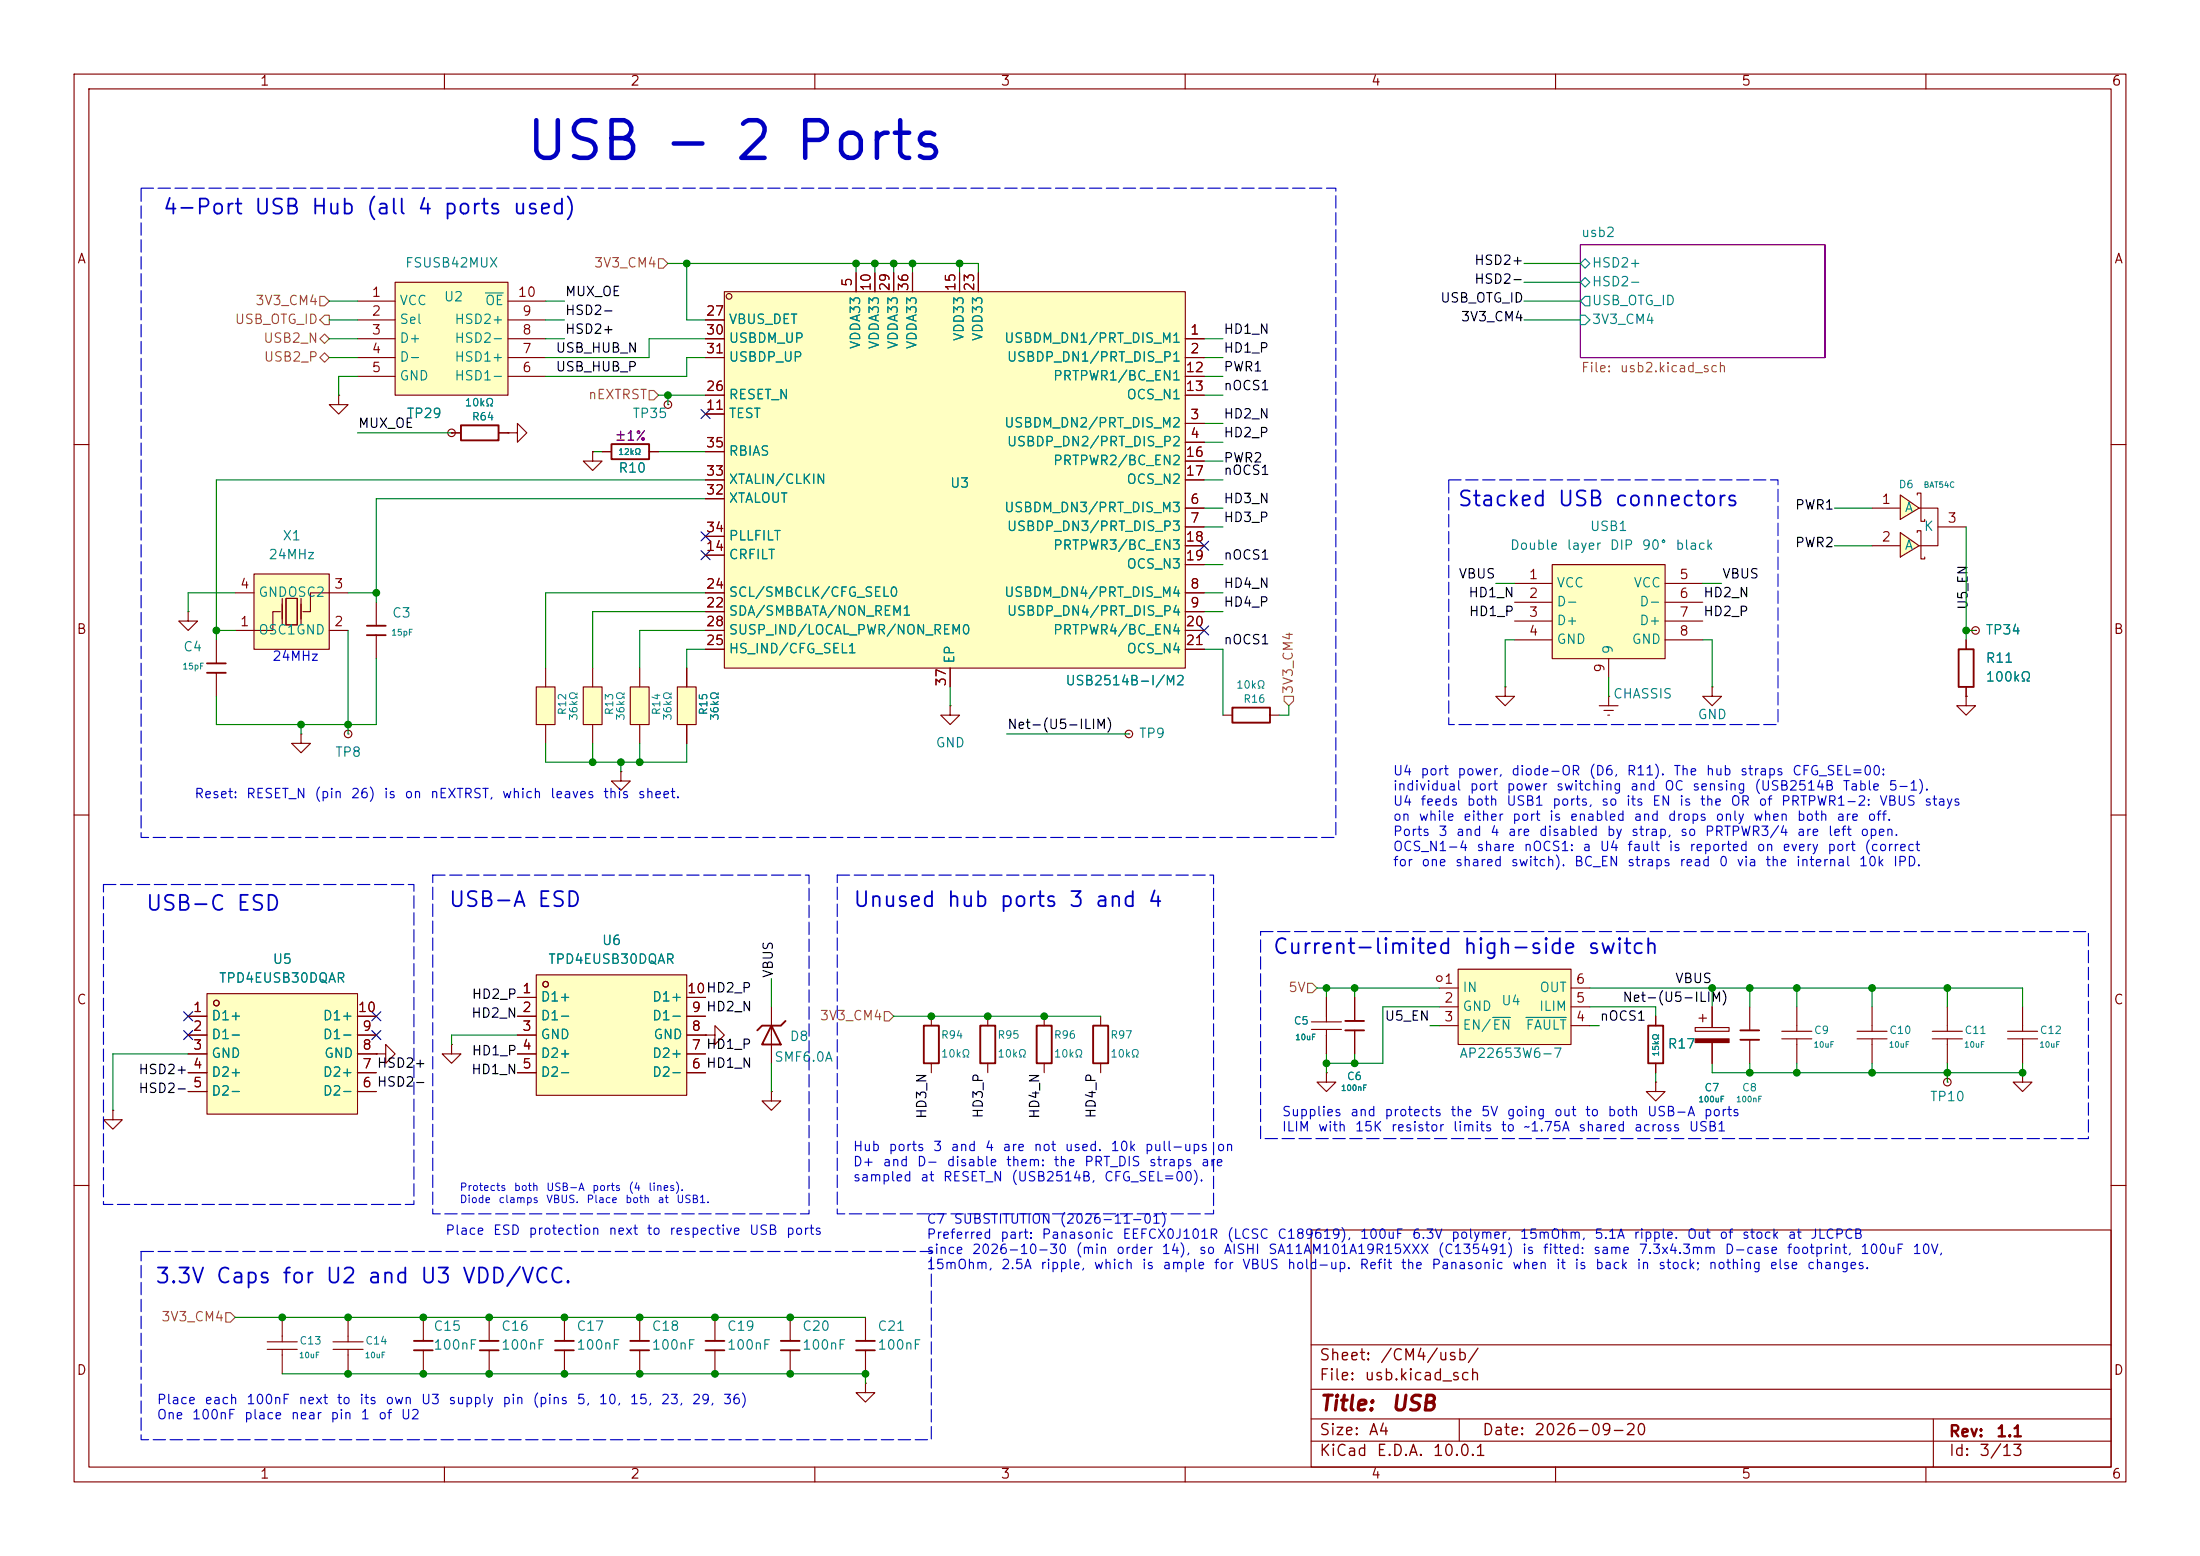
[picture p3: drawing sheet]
<svg xmlns="http://www.w3.org/2000/svg" width="297mm" height="210mm" viewBox="0 0 297 210" stroke-linecap="round" stroke-linejoin="round" font-family="sans-serif">
<g fill="none" stroke="#840000" stroke-width=".15">
<path d="M10 10h277v190h-277zM12 12h273v186h-273zM60 10v2M110 10v2M160 10v2M210 10v2M260 10v2M90.2 54.6h.1M10 60h2M285 60h2M265.4 86.4v1.2M265.4 92.7v1.3"/>
<path d="M10 110h2M285 110h2M10 160h2M177 166h108v32h-108zM285 160h2M60 198v2M110 198v2M160 198v2M177 194.5h108M177 191.5h108M177 187.5h108M177 181.5h108"/>
<path d="M197 191.5v3M210 198v2M260 198v2M261 191.5v6.5"/>
<circle cx="90.2" cy="54.6" r=".51"/>
</g>
<path d="M213.4 33h33v15.3h-33z" fill="none" stroke="#840084" stroke-width=".15"/>
<path d="M213.4 35.6l.6-.7 .6 .7-.6 .6zM213.4 38.1l.6-.6 .6 .6-.6 .6zM213.4 42.5h.6l.6 .7-.6 .6h-.6zM214 40h.6v1.3h-.6l-.6-.7z" fill="none" stroke="#008484" stroke-width=".15"/>
<path d="M264.4 87.6h2v5.1h-2z" fill="none" stroke="#840000" stroke-width=".25"/>
<path d="M97.8 39.4h62.2v50.8h-62.2z" fill="#ffffc2"/>
<g fill="none" stroke="#840000" stroke-width=".15">
<path d="M97.8 39.4h62.2v50.8h-62.2zM115.6 36.8v2.6M118.1 36.8v2.6M120.6 36.8v2.6M123.2 36.8v2.6M129.5 36.8v2.6M132.1 36.8v2.6M95.2 45.7h2.6M95.2 48.3h2.6M95.2 55.9h2.6M95.2 53.3h2.6M95.2 43.2h2.6"/>
<path d="M160 45.7h2.6M160 48.3h2.6M160 57.2h2.6M160 59.7h2.6M160 50.8h2.6M160 53.3h2.6M95.2 74.9h2.6M95.2 64.8h2.6M95.2 67.3h2.6M95.2 72.4h2.6M95.2 61h2.6M160 68.6h2.6"/>
<path d="M160 71.1h2.6M160 62.2h2.6M160 64.8h2.6M160 73.7h2.6M160 76.2h2.6M25.4 82.6v1.2h1.3l-1.3 1.3-1.3-1.3h1.3M25.4 82.6h.1M29.2 86.4v3.1M29.2 90.8v3.2M95.2 80h2.6M95.2 82.6h2.6M95.2 85.1h2.6"/>
<path d="M95.2 87.6h2.6M128.3 90.2v2.5M152.4 99.1h.1M160 80h2.6M160 82.6h2.6M160 85.1h2.6M160 87.6h2.6M133.3 137.2v1.2M141 137.2v1.2M148.6 137.2v1.2M133.3 143.5v1.3M141 143.5v1.3"/>
<path d="M148.6 143.5v1.3"/>
<circle cx="98.4" cy="40" r=".38"/>
<circle cx="152.4" cy="99.1" r=".51"/>
</g>
<path d="M27.9 89.5h2.6M27.9 90.8h2.6M132.3 138.4h2.1v5.1h-2.1zM140 138.4h2v5.1h-2zM147.6 138.4h2v5.1h-2z" fill="none" stroke="#840000" stroke-width=".25"/>
<path d="M91.4 92.7h2.6v5.1h-2.6z" fill="#ffffc2"/>
<g fill="none" stroke="#840000" stroke-width=".15">
<path d="M91.4 92.7h2.6v5.1h-2.6zM92.7 90.2v2.5M92.7 97.8v2.5M128.3 95.3v1.2h1.2l-1.2 1.3-1.3-1.3h1.3M128.3 95.3h.1M165.1 96.5h1.3M171.4 96.5h1.3M223.5 137.2v1.2M223.5 143.5v1.3M38.1 177.8v3.3M47 177.8v3.3M57.1 177.8v3.2"/>
<path d="M66 177.8v3.2M76.2 177.8v3.2M86.4 177.8v3.2M96.5 177.8v3.2M106.7 177.8v3.2M116.8 177.8v3.2M36.1 182.1h4M36.1 181.1h4M38.1 182.1v3.3M45 182.1h4M45 181.1h4M47 182.1v3.3"/>
<path d="M57.1 182.2v3.2M66 182.2v3.2M76.2 182.2v3.2M86.4 182.2v3.2M96.5 182.2v3.2M106.7 182.2v3.2M116.8 186.7v1.3h1.3l-1.3 1.2-1.2-1.2h1.2M116.8 186.7h.1M116.8 182.2v3.2"/>
</g>
<g fill="none" stroke="#840000" stroke-width=".25">
<path d="M166.4 95.5h5v2h-5zM222.5 138.4h2v5.1h-2zM55.9 181h2.5M55.9 182.2h2.5M64.8 181h2.5M64.8 182.2h2.5M74.9 181h2.6M74.9 182.2h2.6M85.1 181h2.5M85.1 182.2h2.5M95.2 181h2.6M95.2 182.2h2.6"/>
<path d="M105.4 181h2.5M105.4 182.2h2.5M115.6 181h2.5M115.6 182.2h2.5"/>
</g>
<path d="M196.8 130.8h15.3v10.2h-15.3z" fill="#ffffc2"/>
<g fill="none" stroke="#840000" stroke-width=".15">
<path d="M194.3 133.4h2.5M194.3 135.9h2.5M194.3 138.4h2.5M196.8 130.8h15.3v10.2h-15.3zM212.1 133.4h2.5M212.1 135.9h2.5M212.1 138.4h2.5M179.1 144.8v1.3h1.2l-1.2 1.2-1.3-1.2h1.3M179.1 144.8h.1M223.5 146.1v1.2h1.3l-1.3 1.3-1.3-1.3h1.3M223.5 146.1h.1"/>
<circle cx="194.3" cy="132.1" r=".38"/>
</g>
<path d="M201.5 137.3h2.4M206 137.3h5.5" fill="none" stroke="#008484" stroke-width=".15"/>
<path d="M209.5 76.2h15.3v12.7h-15.3z" fill="#ffffc2"/>
<g fill="none" stroke="#840000" stroke-width=".15">
<path d="M204.5 78.7h5M209.5 76.2h15.3v12.7h-15.3zM224.8 78.7h5.1M204.5 81.3h5M204.5 83.8h5M204.5 86.4h5M217.2 88.9v2.5M224.8 81.3h5.1M224.8 83.8h5.1M224.8 86.4h5.1M177 138.9h4.1M177 137.9h4.1"/>
<path d="M179.1 134.6v3.3M179.1 138.9v3.3M182.9 134.6v3.2M182.9 139.1v3.1M228.9 138.7h4.5v.5h-4.5zM229.4 137.4h1M229.9 136.9v1M231.1 135.9v2.8M236.2 135.9v3.2M240.5 139.2h4.1M242.6 135.9v3.3M250.7 139.2h4.1"/>
<path d="M252.7 135.9v3.3M260.9 139.2h4M262.9 135.9v3.3M271 139.2h4.1M273 135.9v3.3M15.2 149.9v1.2h1.3l-1.3 1.3-1.2-1.3h1.2M15.2 149.9h.1M231.1 140.7v2.8M236.2 140.3v3.2M240.5 140.2h4.1M242.6 140.2v3.3M250.7 140.2h4.1"/>
<path d="M252.7 140.2v3.3M260.9 140.2h4M262.9 146.1h.1M262.9 140.2v3.3M271 140.2h4.1M273 144.8v1.3h1.3l-1.3 1.2-1.2-1.2h1.2M273 144.8h.1M273 140.2v3.3"/>
<circle cx="262.9" cy="146.1" r=".51"/>
</g>
<path d="M228.9 140.2h4.5v.5h-4.5z" fill="#840000" stroke="#840000" stroke-width=".15"/>
<path d="M181.6 139.1h2.5M181.6 137.8h2.5M234.9 139.1h2.6M234.9 140.3h2.6" fill="none" stroke="#840000" stroke-width=".25"/>
<path d="M85.1 92.7h2.5v5.1h-2.5z" fill="#ffffc2"/>
<path d="M85.1 92.7h2.5v5.1h-2.5zM86.4 90.2v2.5M86.4 97.8v2.5" fill="none" stroke="#840000" stroke-width=".15"/>
<path d="M27.9 134.1h20.4v16.3h-20.4z" fill="#ffffc2"/>
<g fill="none" stroke="#840000" stroke-width=".15">
<path d="M25.4 137.2h2.5M25.4 139.7h2.5M27.9 134.1h20.4v16.3h-20.4zM48.3 137.2h2.5M48.3 139.7h2.5M25.4 142.2h2.5M25.4 144.8h2.5M25.4 147.3h2.5M48.3 142.2h2.5M48.3 144.8h2.5M48.3 147.3h2.5M50.8 142.2h1.3v-1.2l1.2 1.2-1.2 1.3v-1.3"/>
<path d="M50.8 142.2h.1"/>
<circle cx="29.2" cy="135.4" r=".38"/>
</g>
<path d="M53.3 38.1h15.3v15.2h-15.3z" fill="#ffffc2"/>
<g fill="none" stroke="#840000" stroke-width=".15">
<path d="M53.3 38.1h15.3v15.2h-15.3zM48.3 40.6h5M48.3 43.2h5M48.3 45.7h5M48.3 48.3h5M48.3 50.8h5M68.6 40.6h5.1M68.6 43.2h5.1M68.6 45.7h5.1M68.6 48.3h5.1M68.6 50.8h5.1M50.8 81.3v3.2"/>
<path d="M50.8 85.7v3.2"/>
</g>
<path d="M65.5 39.5h2.4" fill="none" stroke="#008484" stroke-width=".15"/>
<path d="M49.5 84.5h2.6M49.5 85.7h2.6" fill="none" stroke="#840000" stroke-width=".25"/>
<path d="M72.4 131.6h20.3v16.2h-20.3z" fill="#ffffc2"/>
<g fill="none" stroke="#840000" stroke-width=".15">
<path d="M61 58.4h.1M61 58.4h1.2M67.3 58.4h1.3M68.6 58.4h1.2v-1.2l1.3 1.2-1.3 1.3v-1.3M68.6 58.4h.1M80 61v1.2h1.3l-1.3 1.3-1.3-1.3h1.3M80 61h.1M69.8 134.6h2.6M69.8 137.2h2.6M69.8 139.7h2.6M72.4 131.6h20.3v16.2h-20.3zM92.7 134.6h2.5"/>
<path d="M92.7 137.2h2.5M92.7 139.7h2.5M95.2 139.7h1.3v-1.3l1.3 1.3-1.3 1.3v-1.3M95.2 139.7h.1M69.8 142.2h2.6M69.8 144.8h2.6M92.7 142.2h2.5M92.7 144.8h2.5M104.1 147.3v1.3h1.3l-1.3 1.3-1.2-1.3h1.2M104.1 147.3h.1"/>
<circle cx="61" cy="58.4" r=".51"/>
<circle cx="73.7" cy="132.8" r=".38"/>
</g>
<path d="M62.2 57.4h5.1v2h-5.1z" fill="none" stroke="#840000" stroke-width=".25"/>
<g fill="#ffffc2">
<path d="M256.5 66.8l2.6 1.8-2.6 1.5z"/>
<path d="M256.5 71.9l2.6 1.8-2.6 1.5z"/>
</g>
<path d="M81.3 61h1.2M87.6 61h1.3M252.7 68.6h3.8M252.7 73.7h3.8M256.5 66.8l2.6 1.8-2.6 1.5zM256.5 71.9l2.6 1.8-2.6 1.5zM258.8 66.8v-.2h.5v3.8h.5v-.3M258.8 71.9v-.3h.5v3.8h.5v-.2M259.1 68.6h2.5v5.1h-2.5M261.6 71.1h3.8" fill="none" stroke="#840000" stroke-width=".15"/>
<path d="M82.5 59.9h5.1v2.1h-5.1z" fill="none" stroke="#840000" stroke-width=".25"/>
<path d="M78.7 92.7h2.6v5.1h-2.6z" fill="#ffffc2"/>
<path d="M78.7 92.7h2.6v5.1h-2.6zM80 90.2v2.5M80 97.8v2.5" fill="none" stroke="#840000" stroke-width=".15"/>
<path d="M72.4 92.7h2.5v5.1h-2.5z" fill="#ffffc2"/>
<path d="M72.4 92.7h2.5v5.1h-2.5zM73.7 90.2v2.5M73.7 97.8v2.5M203.2 92.7v1.3h1.3l-1.3 1.3-1.3-1.3h1.3M203.2 92.7h.1M215.9 95.3h2.5M216.5 95.9h1.3M217 96.5h.3M217.2 94h.1M217.2 94v1.3M61 141v1.2h1.2l-1.2 1.3-1.3-1.3h1.3M61 141h.1" fill="none" stroke="#840000" stroke-width=".15"/>
<g fill="#ffffc2">
<path d="M34.3 77.5h10.1v10.1h-10.1z"/>
<path d="M38.6 80.8h1.5v3.5h-1.5z"/>
</g>
<g fill="none" stroke="#840000" stroke-width=".15">
<path d="M115.6 36.8v2.6M118.1 36.8v2.6M120.6 36.8v2.6M123.2 36.8v2.6M129.5 36.8v2.6M132.1 36.8v2.6M45.7 53.3v1.3h1.3l-1.3 1.3-1.3-1.3h1.3M45.7 53.3h.1M61 58.4h.1M61 58.4h1.2M67.3 58.4h1.3M68.6 58.4h.1"/>
<path d="M95.2 45.7h2.6M95.2 48.3h2.6M95.2 55.9h2.6M95.2 53.3h2.6M95.2 43.2h2.6M160 45.7h2.6M160 48.3h2.6M160 57.2h2.6M160 59.7h2.6M160 50.8h2.6M160 53.3h2.6M34.3 77.5h10.1v10.1h-10.1z"/>
<path d="M80 61h.1M81.3 61h1.2M87.6 61h1.3M95.2 61h2.6M95.2 74.9h2.6M95.2 64.8h2.6M95.2 67.3h2.6M95.2 72.4h2.6M160 68.6h2.6M160 71.1h2.6M160 62.2h2.6M160 64.8h2.6"/>
<path d="M160 73.7h2.6M160 76.2h2.6M31.7 80h2.6M37.9 82.6h-1.1v2.5h-5.1M38.1 80.8v3.5M38.6 80.8h1.5v3.5h-1.5zM40.6 99.1v1.2h1.3l-1.3 1.3-1.2-1.3h1.2M40.6 99.1h.1M40.6 80.8v3.5M44.4 85.1h2.6M47 80h-5.1v2.6h-1M47 99.1h.1"/>
<path d="M92.7 90.2v2.5M92.7 97.8v2.5M95.2 85.1h2.6M95.2 80h2.6M95.2 82.6h2.6M95.2 87.6h2.6M128.3 90.2v2.5M160 85.1h2.6M160 80h2.6M160 82.6h2.6M160 87.6h2.6M231.1 92.7v1.3h1.3l-1.3 1.3-1.2-1.3h1.2"/>
<path d="M231.1 92.7h.1M265.4 94v1.3h1.3l-1.3 1.2-1.2-1.2h1.2M265.4 94h.1M265.4 86.4v1.2M265.4 92.7v1.3M266.7 85.1h.1M83.8 104.1v1.3h1.3l-1.3 1.3-1.3-1.3h1.3M83.8 104.1h.1M25.4 137.2h2.5M25.4 139.7h2.5M48.3 137.2h2.5M48.3 139.7h2.5"/>
<path d="M69.8 137.2h2.6M69.8 139.7h2.6M69.8 134.6h2.6M92.7 137.2h2.5M92.7 139.7h2.5M92.7 134.6h2.5M95.2 139.7h.1M104.1 135.9v7.6M125.7 137.2v1.2M179.1 134.6v2.6M179.1 139.7v2.5M182.9 134.6v3.2"/>
<path d="M182.9 139.1v3.1M223.5 137.2v1.2M231.1 135.9v2.8M25.4 142.2h2.5M25.4 144.8h2.5M25.4 147.3h2.5M48.3 142.2h2.5M48.3 144.8h2.5M48.3 147.3h2.5M50.8 142.2h.1M69.8 142.2h2.6M69.8 144.8h2.6"/>
<path d="M92.7 142.2h2.5M92.7 144.8h2.5M125.7 143.5v1.3M223.5 143.5v1.3M231.1 140.7v2.8"/>
<circle cx="47" cy="99.1" r=".51"/>
<circle cx="266.7" cy="85.1" r=".51"/>
</g>
<path d="M104.1 138.4l1.3 2.6h-2.5zM106 137.8l-.6 .6h-2.5l-.7 .7M124.7 138.4h2v5.1h-2z" fill="none" stroke="#840000" stroke-width=".25"/>
<path d="M88.9 34.9h.6l.7 .7-.7 .6h-.6zM43.2 40h.6l.6 .6-.6 .7h-.6zM43.2 45.7l.6-.6 .6 .6-.6 .7zM43.2 48.3l.6-.7 .6 .7-.6 .6zM43.8 42.5h.6v1.3h-.6l-.6-.6zM87.6 52.7h.7l.6 .6-.6 .7h-.7zM173.4 94h1.2v.6l-.6 .7-.6-.7zM119.4 136.5h.6l.6 .7-.6 .6h-.6zM176.5 132.7h.7l.6 .7-.6 .6h-.7zM30.5 177.2h.6l.6 .6-.6 .6h-.6z" fill="none" stroke="#848400" stroke-width=".15"/>
<g fill="none" stroke="#008400" stroke-width=".15">
<path d="M90.2 35.6h41.9v1.2M92.7 35.6v7.6h2.5M115.6 35.6v1.2M118.1 35.6v1.2M120.6 35.6v1.2M123.2 35.6v1.2M129.5 35.6v1.2M205.7 35.6h7.7M205.7 38.1h7.7M44.4 40.6h3.9M44.4 43.2h3.9M44.4 45.7h3.9"/>
<path d="M44.4 48.3h3.9M48.3 50.8h-2.6v2.5M48.3 58.4h12.7M73.7 40.6h2.5M73.7 43.2h2.5M73.7 45.7h2.5M88.9 53.3h6.3M90.2 53.3v1.3M95.2 48.3h-2.5v2.5h-19M95.2 45.7h-7.6v2.6h-13.9M162.6 57.2h2.5M162.6 50.8h2.5"/>
<path d="M162.6 45.7h2.5M162.6 48.3h2.5M162.6 53.3h2.5M162.6 59.7h2.5M205.7 40.6h7.7M205.7 43.2h7.7M80 61h1.3M88.9 61h6.3M95.2 64.8h-66v21.6M95.2 67.3h-44.4v14M162.6 64.8h2.5M162.6 71.1h2.5"/>
<path d="M162.6 68.6h2.5M162.6 76.2h2.5M162.6 62.2h2.5M201.9 78.7h2.6M229.9 78.7h2.5M247.6 68.6h5.1M247.6 73.7h5.1M265.4 71.1v15.3M29.2 85.1h2.5M31.7 80h-6.3v2.6M40.6 97.8v1.3M47 80h3.8"/>
<path d="M47 85.1v14M50.8 88.9v8.9h-21.6v-3.8M95.2 80h-21.5v10.2M95.2 87.6h-2.5v2.6M95.2 85.1h-8.8v5.1M95.2 82.6h-15.2v7.6M128.3 92.7v2.6M135.9 99.1h16.5M162.6 87.6h2.5v8.9M162.6 80h2.5M162.6 82.6h2.5M174 95.3v1.2h-1.3"/>
<path d="M204.5 86.4h-1.3v6.3M217.2 91.4v2.6M229.9 86.4h1.2v6.3M265.4 85.1h1.3M73.7 100.3v2.6h19v-2.6M80 100.3v2.6M83.8 102.9v1.2M86.4 100.3v2.6M69.8 139.7h-8.8v1.3M104.1 132.1v3.8M120.6 137.2h28M177.8 133.4h16.5"/>
<path d="M179.1 133.4v1.2M182.9 133.4v1.2M193 138.4h1.3M194.3 135.9h-7.6v7.6h-7.6M214.6 133.4h58.4v2.5M214.6 138.4h1.3M214.6 135.9h8.9v1.3M231.1 133.4v2.5M236.2 133.4v2.5M242.6 133.4v2.5M252.7 133.4v2.5M262.9 133.4v2.5"/>
<path d="M25.4 142.2h-10.2v7.7M104.1 143.5v3.8M179.1 142.2v2.6M182.9 142.2v1.3M223.5 144.8v1.3M231.1 143.5v1.3h41.9v-1.3M236.2 143.5v1.3M242.6 143.5v1.3M252.7 143.5v1.3M262.9 143.5v2.6M31.7 177.8h85.1M38.1 185.4h78.7v1.3"/>
</g>
<g fill="none" stroke="#000084" stroke-width=".15">
<path d="M94.6 55.3l1.3 1.2M95.9 55.3l-1.3 1.2M94.6 74.3l1.3 1.2M94.6 71.8l1.3 1.2M95.9 74.3l-1.3 1.2M95.9 71.8l-1.3 1.2M162 73.1l1.2 1.2M163.2 73.1l-1.2 1.2M162 84.5l1.2 1.2M163.2 84.5l-1.2 1.2M24.8 136.6l1.2 1.2M24.8 139.1l1.2 1.2"/>
<path d="M26 136.6l-1.2 1.2M26 139.1l-1.2 1.2M50.2 136.6l1.2 1.2M50.2 139.1l1.2 1.2M51.4 136.6l-1.2 1.2M51.4 139.1l-1.2 1.2"/>
</g>
<path d="M19 25.4h161.3v87.6h-161.3zM195.6 64.8h44.4v33h-44.4zM14 119.4h41.9v43.2h-41.9zM58.4 118.1h50.8v45.7h-50.8zM113 118.1h50.8v45.7h-50.8zM170.2 125.7h111.7v28h-111.7zM19 168.9h106.7v25.4h-106.7z" fill="none" stroke="#0000c2" stroke-width=".15" stroke-dasharray="1.7 .6"/>
<g fill="#008400" stroke="#008400" stroke-width=".14">
<circle cx="57.1" cy="177.8" r=".46"/>
<circle cx="66" cy="185.4" r=".46"/>
<circle cx="66" cy="177.8" r=".46"/>
<circle cx="76.2" cy="177.8" r=".46"/>
<circle cx="57.1" cy="185.4" r=".46"/>
<circle cx="47" cy="177.8" r=".46"/>
<circle cx="38.1" cy="177.8" r=".46"/>
<circle cx="47" cy="185.4" r=".46"/>
<circle cx="76.2" cy="185.4" r=".46"/>
<circle cx="106.7" cy="177.8" r=".46"/>
<circle cx="40.6" cy="97.8" r=".46"/>
<circle cx="50.8" cy="80" r=".46"/>
<circle cx="29.2" cy="85.1" r=".46"/>
<circle cx="47" cy="97.8" r=".46"/>
<circle cx="86.4" cy="185.4" r=".46"/>
<circle cx="96.5" cy="185.4" r=".46"/>
<circle cx="86.4" cy="177.8" r=".46"/>
<circle cx="96.5" cy="177.8" r=".46"/>
<circle cx="179.1" cy="143.5" r=".46"/>
<circle cx="179.1" cy="133.4" r=".46"/>
<circle cx="116.8" cy="185.4" r=".46"/>
<circle cx="106.7" cy="185.4" r=".46"/>
<circle cx="141" cy="137.2" r=".46"/>
<circle cx="129.5" cy="35.6" r=".46"/>
<circle cx="86.4" cy="102.9" r=".46"/>
<circle cx="80" cy="102.9" r=".46"/>
<circle cx="125.7" cy="137.2" r=".46"/>
<circle cx="83.8" cy="102.9" r=".46"/>
<circle cx="133.3" cy="137.2" r=".46"/>
<circle cx="231.1" cy="133.4" r=".46"/>
<circle cx="236.2" cy="144.8" r=".46"/>
<circle cx="252.7" cy="133.4" r=".46"/>
<circle cx="182.9" cy="133.4" r=".46"/>
<circle cx="182.9" cy="143.5" r=".46"/>
<circle cx="265.4" cy="85.1" r=".46"/>
<circle cx="262.9" cy="133.4" r=".46"/>
<circle cx="236.2" cy="133.4" r=".46"/>
<circle cx="242.6" cy="133.4" r=".46"/>
<circle cx="118.1" cy="35.6" r=".46"/>
<circle cx="123.2" cy="35.6" r=".46"/>
<circle cx="115.6" cy="35.6" r=".46"/>
<circle cx="120.6" cy="35.6" r=".46"/>
<circle cx="90.2" cy="53.3" r=".46"/>
<circle cx="92.7" cy="35.6" r=".46"/>
<circle cx="273" cy="144.8" r=".46"/>
<circle cx="242.6" cy="144.8" r=".46"/>
<circle cx="252.7" cy="144.8" r=".46"/>
<circle cx="262.9" cy="144.8" r=".46"/>
</g>
<text font-size="5.1" fill="#0000c2" x="70.7" y="22.8">USB - 2 Ports</text>
<g font-size="2" fill="#0000c2">
<text x="21.8" y="29.4">4-Port USB Hub (all 4 ports used)</text>
<text x="196.7" y="68.8">Stacked USB connectors</text>
<text x="19.6" y="123.4">USB-C ESD</text>
<text x="60.5" y="122.9">USB-A ESD</text>
<text x="115.1" y="122.9">Unused hub ports 3 and 4</text>
<text x="171.7" y="129.3">Current-limited high-side switch</text>
<text x="20.8" y="173.7">3.3V Caps for U2 and U3 VDD/VCC.</text>
</g>
<g font-size="2" fill="#840000">
<text x="178" y="190.9">Title:</text>
<text x="187.7" y="190.9">USB</text>
</g>
<g font-size="1.5" fill="#840000">
<text x="178" y="184">Sheet:</text>
<text x="186.2" y="184">/CM4/usb/</text>
<text x="178" y="186.7">File:</text>
<text x="184.1" y="186.7">usb.kicad_sch</text>
<text x="178" y="196.9">KiCad</text>
<text x="178" y="194.1">Size:</text>
<text x="184.7" y="194.1">A4</text>
<text x="185.7" y="196.9">E.D.A.</text>
<text x="193.3" y="196.9">10.0.1</text>
<text x="200" y="194.1">Date:</text>
<text x="207" y="194.1">2026-09-20</text>
<text x="263" y="194.3">Rev:</text>
<text x="263" y="196.9">Id:</text>
<text x="267.1" y="196.9">3/13</text>
<text x="269.4" y="194.3">1.1</text>
</g>
<g font-size="1.3" fill="#840000">
<text x="35" y="11.9">1</text>
<text x="85" y="11.9">2</text>
<text x="135" y="11.9">3</text>
<text x="185" y="11.9">4</text>
<text x="235" y="11.9">5</text>
<text x="285" y="11.9">6</text>
<text x="10.3" y="35.9">A</text>
<text x="285.3" y="35.9">A</text>
<text x="50.1" y="40.4">1</text>
<text x="69.8" y="40.4">10</text>
<text x="115.3" y="38.8" transform="rotate(-90 115.3 38.8)">5</text>
<text x="117.9" y="39.4" transform="rotate(-90 117.9 39.4)">10</text>
<text x="120.4" y="39.4" transform="rotate(-90 120.4 39.4)">29</text>
<text x="122.9" y="39.4" transform="rotate(-90 122.9 39.4)">36</text>
<text x="129.3" y="39.4" transform="rotate(-90 129.3 39.4)">15</text>
<text x="131.8" y="39.4" transform="rotate(-90 131.8 39.4)">23</text>
<text x="50.1" y="42.9">2</text>
<text x="50.1" y="45.5">3</text>
<text x="70.4" y="45.5">8</text>
<text x="70.4" y="42.9">9</text>
<text x="95.2" y="42.9">27</text>
<text x="95.2" y="45.5">30</text>
<text x="160.6" y="45.5">1</text>
<text x="50.1" y="48">4</text>
<text x="50.1" y="50.5">5</text>
<text x="70.4" y="50.5">6</text>
<text x="70.4" y="48">7</text>
<text x="95.2" y="53.1">26</text>
<text x="95.2" y="48">31</text>
<text x="160" y="50.5">12</text>
<text x="160" y="53.1">13</text>
<text x="160.6" y="48">2</text>
<text x="95.2" y="55.6">11</text>
<text x="160.6" y="56.9">3</text>
<text x="160.6" y="59.4">4</text>
<text x="95.2" y="64.5">33</text>
<text x="95.2" y="60.7">35</text>
<text x="160" y="62">16</text>
<text x="160" y="64.5">17</text>
<text x="95.2" y="67.1">32</text>
<text x="160.6" y="68.3">6</text>
<text x="160.6" y="70.9">7</text>
<text x="253.9" y="68.3">1</text>
<text x="262.8" y="70.9">3</text>
<text x="95.2" y="74.7">14</text>
<text x="95.2" y="72.1">34</text>
<text x="160" y="73.4">18</text>
<text x="160" y="75.9">19</text>
<text x="253.9" y="73.4">2</text>
<text x="32.3" y="79.8">4</text>
<text x="45" y="79.8">3</text>
<text x="95.2" y="82.3">22</text>
<text x="95.2" y="79.8">24</text>
<text x="160.6" y="79.8">8</text>
<text x="160.6" y="82.3">9</text>
<text x="206.3" y="78.5">1</text>
<text x="206.3" y="81">2</text>
<text x="206.3" y="83.6">3</text>
<text x="226.6" y="78.5">5</text>
<text x="226.6" y="81">6</text>
<text x="226.6" y="83.6">7</text>
<text x="10.3" y="85.9">B</text>
<text x="32.3" y="84.8">1</text>
<text x="45" y="84.8">2</text>
<text x="95.2" y="87.4">25</text>
<text x="95.2" y="84.8">28</text>
<text x="160" y="84.8">20</text>
<text x="160" y="87.4">21</text>
<text x="206.3" y="86.1">4</text>
<text x="226.6" y="86.1">8</text>
<text x="285.3" y="85.9">B</text>
<text x="128" y="92.8" transform="rotate(-90 128 92.8)">37</text>
<text x="216.9" y="90.9" transform="rotate(-90 216.9 90.9)">9</text>
<text x="10.3" y="135.9">C</text>
<text x="26" y="136.9">1</text>
<text x="48.2" y="136.9">10</text>
<text x="70.4" y="134.4">1</text>
<text x="70.4" y="136.9">2</text>
<text x="92.7" y="134.4">10HD2_P</text>
<text x="92.7" y="134.4">10</text>
<text x="93.3" y="136.9">9 HD2_N</text>
<text x="93.3" y="136.9">9</text>
<text x="194.9" y="133.1">1</text>
<text x="194.9" y="135.6">2</text>
<text x="212.7" y="135.6">5</text>
<text x="212.7" y="133.1">6</text>
<text x="285.3" y="135.9">C</text>
<text x="26" y="139.4">2</text>
<text x="26" y="142">3</text>
<text x="48.8" y="142">8</text>
<text x="48.8" y="139.4">9</text>
<text x="70.4" y="139.4">3</text>
<text x="70.4" y="142">4</text>
<text x="93.3" y="142">7 HD1_P</text>
<text x="93.3" y="139.4">8</text>
<text x="93.3" y="142">7</text>
<text x="194.9" y="138.2">3</text>
<text x="212.7" y="138.2">4</text>
<text x="26" y="144.5">4</text>
<text x="26" y="147.1">5</text>
<text x="48.8" y="147.1">6 HSD2-</text>
<text x="48.8" y="144.5">7 HSD2+</text>
<text x="48.8" y="147.1">6</text>
<text x="48.8" y="144.5">7</text>
<text x="70.4" y="144.5">5</text>
<text x="93.3" y="144.5">6 HD1_N</text>
<text x="93.3" y="144.5">6</text>
<text x="10.3" y="185.9">D</text>
<text x="285.3" y="185.9">D</text>
<text x="35" y="199.9">1</text>
<text x="85" y="199.9">2</text>
<text x="135" y="199.9">3</text>
<text x="185" y="199.9">4</text>
<text x="235" y="199.9">5</text>
<text x="285" y="199.9">6</text>
</g>
<g font-size="1.3" fill="#008484">
<text x="213.4" y="32.3">usb2</text>
<text x="53.8" y="41.5">VCC</text>
<text x="54.6" y="36.4">FSUSB42MUX</text>
<text x="59.8" y="41">U2</text>
<text x="65.4" y="41.5">OE</text>
<text x="214.8" y="36.4">HSD2+</text>
<text x="214.8" y="39">HSD2-</text>
<text x="214.8" y="41.5">USB_OTG_ID</text>
<text x="53.8" y="44">Sel</text>
<text x="53.8" y="46.6">D+</text>
<text x="61.3" y="46.6">HSD2-</text>
<text x="61.3" y="44">HSD2+</text>
<text x="98.3" y="44">VBUS_DET</text>
<text x="98.3" y="46.6">USBDM_UP</text>
<text x="116.4" y="47.2" transform="rotate(-90 116.4 47.2)">VDDA33</text>
<text x="119" y="47.2" transform="rotate(-90 119 47.2)">VDDA33</text>
<text x="121.5" y="47.2" transform="rotate(-90 121.5 47.2)">VDDA33</text>
<text x="124.1" y="47.2" transform="rotate(-90 124.1 47.2)">VDDA33</text>
<text x="130.4" y="46.1" transform="rotate(-90 130.4 46.1)">VDD33</text>
<text x="132.9" y="46.1" transform="rotate(-90 132.9 46.1)">VDD33</text>
<text x="135.5" y="46.6">USBDM_DN1/PRT_DIS_M1</text>
<text x="214.8" y="44">3V3_CM4</text>
<text x="53.8" y="49.1">D-</text>
<text x="53.8" y="51.7">GND</text>
<text x="61.3" y="51.7">HSD1-</text>
<text x="61.3" y="49.1">HSD1+</text>
<text x="98.3" y="49.1">USBDP_UP</text>
<text x="135.8" y="49.1">USBDP_DN1/PRT_DIS_P1</text>
<text x="142.1" y="51.7">PRTPWR1/BC_EN1</text>
<text x="54.8" y="56.7">TP29</text>
<text x="85.3" y="56.7">TP35</text>
<text x="98.3" y="56.7">TEST</text>
<text x="98.3" y="54.2">RESET_N</text>
<text x="135.5" y="58">USBDM_DN2/PRT_DIS_M2</text>
<text x="152" y="54.2">OCS_N1</text>
<text x="83.4" y="64.1">R10</text>
<text x="98.3" y="65.6">XTALIN/CLKIN</text>
<text x="98.3" y="61.8">RBIAS</text>
<text x="135.8" y="60.6">USBDP_DN2/PRT_DIS_P2</text>
<text x="142.1" y="63.1">PRTPWR2/BC_EN2</text>
<text x="152" y="65.6">OCS_N2</text>
<text x="98.3" y="68.2">XTALOUT</text>
<text x="128.2" y="66.1">U3</text>
<text x="135.5" y="69.4">USBDM_DN3/PRT_DIS_M3</text>
<text x="135.8" y="72">USBDP_DN3/PRT_DIS_P3</text>
<text x="214.6" y="72">USB1</text>
<text x="257" y="69.4">A</text>
<text x="259.6" y="72">K</text>
<text x="36.2" y="75.8">24MHz</text>
<text x="38.1" y="73.3">X1</text>
<text x="98.3" y="75.8">CRFILT</text>
<text x="98.3" y="73.3">PLLFILT</text>
<text x="142.1" y="74.5">PRTPWR3/BC_EN3</text>
<text x="152" y="77.1">OCS_N3</text>
<text x="203.8" y="74.5">Double</text>
<text x="211.4" y="74.5">layer</text>
<text x="217.2" y="74.5">DIP</text>
<text x="221.5" y="74.5">90°</text>
<text x="226.1" y="74.5">black</text>
<text x="257" y="74.5">A</text>
<text x="34.8" y="80.9">GND</text>
<text x="38.7" y="80.9">OSC2</text>
<text x="52.8" y="83.7">C3</text>
<text x="98.3" y="83.4">SDA/SMBBATA/NON_REM1</text>
<text x="98.3" y="80.9">SCL/SMBCLK/CFG_SEL0</text>
<text x="135.5" y="80.9">USBDM_DN4/PRT_DIS_M4</text>
<text x="135.8" y="83.4">USBDP_DN4/PRT_DIS_P4</text>
<text x="210.1" y="79.6">VCC</text>
<text x="210.1" y="82.1">D-</text>
<text x="220.5" y="79.6">VCC</text>
<text x="221.2" y="82.1">D-</text>
<text x="24.6" y="88.2">C4</text>
<text x="34.8" y="86">OSC1GND</text>
<text x="98.3" y="88.5">HS_IND/CFG_SEL1</text>
<text x="98.3" y="86">SUSP_IND/LOCAL_PWR/NON_REM0</text>
<text x="129.1" y="89.7" transform="rotate(-90 129.1 89.7)">EP</text>
<text x="142.1" y="86">PRTPWR4/BC_EN4</text>
<text x="152" y="88.5">OCS_N4</text>
<text x="210.1" y="84.7">D+</text>
<text x="210.1" y="87.2">GND</text>
<text x="218" y="88.4" transform="rotate(-90 218 88.4)">9</text>
<text x="220.2" y="87.2">GND</text>
<text x="221.2" y="84.7">D+</text>
<text x="268" y="89.8">R11</text>
<text x="268" y="86">TP34</text>
<text x="143.7" y="92.8">USB2514B-I/M2</text>
<text x="217.7" y="94.6">CHASSIS</text>
<text x="268" y="92.3">100kΩ</text>
<text x="126.2" y="101.2">GND</text>
<text x="153.7" y="99.9">TP9</text>
<text x="229.1" y="97.4">GND</text>
<text x="45.2" y="102.5">TP8</text>
<text x="36.7" y="130.4">U5</text>
<text x="73.9" y="130.4">TPD4EUSB30DQAR</text>
<text x="81.2" y="127.9">U6</text>
<text x="29.5" y="132.9">TPD4EUSB30DQAR</text>
<text x="72.9" y="135.5">D1+</text>
<text x="87.9" y="135.5">D1+</text>
<text x="197.4" y="134.2">IN</text>
<text x="197.4" y="136.8">GND</text>
<text x="202.6" y="136">U4</text>
<text x="207.7" y="136.8">ILIM</text>
<text x="207.8" y="134.2">OUT</text>
<text x="28.4" y="138">D1+</text>
<text x="28.4" y="140.6">D1-</text>
<text x="28.4" y="143.1">GND</text>
<text x="43.5" y="140.6">D1-</text>
<text x="43.5" y="138">D1+</text>
<text x="43.7" y="143.1">GND</text>
<text x="72.9" y="138">D1-</text>
<text x="72.9" y="140.6">GND</text>
<text x="72.9" y="143.1">D2+</text>
<text x="87.9" y="143.1">D2+</text>
<text x="87.9" y="138">D1-</text>
<text x="88.1" y="140.6">GND</text>
<text x="104.4" y="143.6">SMF6.0A</text>
<text x="106.5" y="140.8">D8</text>
<text x="196.9" y="143.1">AP22653W6-7</text>
<text x="197.4" y="139.3">EN/EN</text>
<text x="205.9" y="139.3">FAULT</text>
<text x="225.1" y="141.8">R17</text>
<text x="28.4" y="145.6">D2+</text>
<text x="28.4" y="148.2">D2-</text>
<text x="43.5" y="148.2">D2-</text>
<text x="43.5" y="145.6">D2+</text>
<text x="72.9" y="145.6">D2-</text>
<text x="87.9" y="145.6">D2-</text>
<text x="260.5" y="148.9">TP10</text>
<text x="58.4" y="179.9">C15</text>
<text x="67.6" y="179.9">C16</text>
<text x="77.7" y="179.9">C17</text>
<text x="87.9" y="179.9">C18</text>
<text x="98.1" y="179.9">C19</text>
<text x="108.2" y="179.9">C20</text>
<text x="118.4" y="179.9">C21</text>
<text x="58.4" y="182.5">100nF</text>
<text x="67.6" y="182.5">100nF</text>
<text x="77.7" y="182.5">100nF</text>
<text x="87.9" y="182.5">100nF</text>
<text x="98.1" y="182.5">100nF</text>
<text x="108.2" y="182.5">100nF</text>
<text x="118.4" y="182.5">100nF</text>
</g>
<g font-size="1.3" fill="#848400">
<text x="34.4" y="41.5">3V3_CM4</text>
<text x="80.1" y="36.4">3V3_CM4</text>
<text x="31.6" y="44">USB_OTG_ID</text>
<text x="35.5" y="46.6">USB2_N</text>
<text x="35.5" y="49.1">USB2_P</text>
<text x="213.4" y="50.6">File:</text>
<text x="218.6" y="50.6">usb2.kicad_sch</text>
<text x="79.3" y="54.2">nEXTRST</text>
<text x="174.9" y="93.8" transform="rotate(-90 174.9 93.8)">3V3_CM4</text>
<text x="173.8" y="134.2">5V</text>
<text x="110.6" y="138">3V3_CM4</text>
<text x="21.7" y="178.7">3V3_CM4</text>
</g>
<g font-size="1.3">
<text x="76.2" y="40.3">MUX_OE</text>
<text x="194.3" y="41.2">USB_OTG_ID</text>
<text x="198.9" y="38.6">HSD2-</text>
<text x="198.9" y="36.1">HSD2+</text>
<text x="74.9" y="47.9">USB_HUB_N</text>
<text x="76.2" y="42.8">HSD2-</text>
<text x="76.2" y="45.4">HSD2+</text>
<text x="165.1" y="47.9">HD1_P</text>
<text x="165.1" y="45.4">HD1_N</text>
<text x="197.1" y="43.7">3V3_CM4</text>
<text x="74.9" y="50.5">USB_HUB_P</text>
<text x="165.1" y="53">nOCS1</text>
<text x="165.1" y="50.5">PWR1</text>
<text x="48.3" y="58.1">MUX_OE</text>
<text x="165.1" y="59.3">HD2_P</text>
<text x="165.1" y="56.8">HD2_N</text>
<text x="165.1" y="64.4">nOCS1</text>
<text x="165.1" y="62.7">PWR2</text>
<text x="165.1" y="68.2">HD3_N</text>
<text x="165.1" y="70.8">HD3_P</text>
<text x="242.2" y="69.1">PWR1</text>
<text x="165.1" y="75.9">nOCS1</text>
<text x="242.2" y="74.2">PWR2</text>
<text x="165.1" y="82.2">HD4_P</text>
<text x="165.1" y="79.7">HD4_N</text>
<text x="196.8" y="78.4">VBUS</text>
<text x="198.2" y="80.9">HD1_N</text>
<text x="198.2" y="83.5">HD1_P</text>
<text x="229.9" y="83.5">HD2_P</text>
<text x="229.9" y="80.9">HD2_N</text>
<text x="232.4" y="78.4">VBUS</text>
<text x="265.9" y="82.4" transform="rotate(-90 265.9 82.4)">U5_EN</text>
<text x="165.1" y="87.3">nOCS1</text>
<text x="135.9" y="98.7">Net-(U5-ILIM)</text>
<text x="63.5" y="137.7">HD2_N</text>
<text x="63.6" y="135.1">HD2_P</text>
<text x="104.7" y="132.1" transform="rotate(-90 104.7 132.1)">VBUS</text>
<text x="218.9" y="135.5">Net-(U5-ILIM)</text>
<text x="226.1" y="133">VBUS</text>
<text x="63.6" y="142.8">HD1_P</text>
<text x="186.8" y="138.1">U5_EN</text>
<text x="215.9" y="138.1">nOCS1</text>
<text x="18.6" y="147.8">HSD2-</text>
<text x="18.6" y="145.3">HSD2+</text>
<text x="63.5" y="145.3">HD1_N</text>
<text x="125.4" y="151.1" transform="rotate(-90 125.4 151.1)">HD3_N</text>
<text x="133" y="151" transform="rotate(-90 133 151)">HD3_P</text>
<text x="140.6" y="151.1" transform="rotate(-90 140.6 151.1)">HD4_N</text>
<text x="148.2" y="151" transform="rotate(-90 148.2 151)">HD4_P</text>
</g>
<text font-size="1.3" fill="#840084" x="82.9" y="59.8">±1%</text>
<g font-size="1.3" fill="#0000c2">
<text x="36.7" y="89.5">24MHz</text>
<text x="188" y="105">U4</text>
<text x="188" y="107">individual</text>
<text x="191.7" y="105">port</text>
<text x="196.7" y="105">power,</text>
<text x="198.3" y="107">port</text>
<text x="203.3" y="107">power</text>
<text x="203.9" y="105">diode-OR</text>
<text x="210" y="107">switching</text>
<text x="214.4" y="105">(D6,</text>
<text x="219.5" y="105">R11).</text>
<text x="220" y="107">and</text>
<text x="224.6" y="107">OC</text>
<text x="225.8" y="105">The</text>
<text x="228.4" y="107">sensing</text>
<text x="230.2" y="105">hub</text>
<text x="234.8" y="105">straps</text>
<text x="236.7" y="107">(USB2514B</text>
<text x="241.9" y="105">CFG_SEL=00:</text>
<text x="248.7" y="107">Table</text>
<text x="254.9" y="107">5-1).</text>
<text x="26.2" y="108.1">Reset:</text>
<text x="33.1" y="108.1">RESET_N</text>
<text x="42.4" y="108.1">(pin</text>
<text x="47.3" y="108.1">26)</text>
<text x="51.7" y="108.1">is</text>
<text x="54.5" y="108.1">on</text>
<text x="58" y="108.1">nEXTRST,</text>
<text x="67.7" y="108.1">which</text>
<text x="74.2" y="108.1">leaves</text>
<text x="81.3" y="108.1">this</text>
<text x="86" y="108.1">sheet.</text>
<text x="188" y="109.1">U4</text>
<text x="188" y="111.1">on</text>
<text x="188" y="113.1">Ports</text>
<text x="191.4" y="111.1">while</text>
<text x="191.7" y="109.1">feeds</text>
<text x="194.1" y="113.1">3</text>
<text x="196.5" y="113.1">and</text>
<text x="197.4" y="111.1">either</text>
<text x="197.9" y="109.1">both</text>
<text x="201.1" y="113.1">4</text>
<text x="203.3" y="109.1">USB1</text>
<text x="203.5" y="113.1">are</text>
<text x="204.1" y="111.1">port</text>
<text x="207.7" y="113.1">disabled</text>
<text x="209" y="111.1">is</text>
<text x="209.5" y="109.1">ports,</text>
<text x="211.8" y="111.1">enabled</text>
<text x="216.1" y="109.1">so</text>
<text x="216.8" y="113.1">by</text>
<text x="219.4" y="109.1">its</text>
<text x="220.1" y="113.1">strap,</text>
<text x="220.4" y="111.1">and</text>
<text x="222.9" y="109.1">EN</text>
<text x="225.1" y="111.1">drops</text>
<text x="226.6" y="109.1">is</text>
<text x="226.7" y="113.1">so</text>
<text x="229.4" y="109.1">the</text>
<text x="230.1" y="113.1">PRTPWR3/4</text>
<text x="231.5" y="111.1">only</text>
<text x="233.5" y="109.1">OR</text>
<text x="236.6" y="111.1">when</text>
<text x="237.3" y="109.1">of</text>
<text x="240.4" y="109.1">PRTPWR1-2:</text>
<text x="242.5" y="111.1">both</text>
<text x="242.5" y="113.1">are</text>
<text x="246.7" y="113.1">left</text>
<text x="247.8" y="111.1">are</text>
<text x="251.1" y="113.1">open.</text>
<text x="252" y="111.1">off.</text>
<text x="253.6" y="109.1">VBUS</text>
<text x="259.7" y="109.1">stays</text>
<text x="188" y="115.2">OCS_N1-4</text>
<text x="188" y="117.2">for</text>
<text x="191.8" y="117.2">one</text>
<text x="196.3" y="117.2">shared</text>
<text x="199.2" y="115.2">share</text>
<text x="203.9" y="117.2">switch).</text>
<text x="205.6" y="115.2">nOCS1:</text>
<text x="212.4" y="117.2">BC_EN</text>
<text x="213.5" y="115.2">a</text>
<text x="215.9" y="115.2">U4</text>
<text x="219.6" y="115.2">fault</text>
<text x="219.6" y="117.2">straps</text>
<text x="225.2" y="115.2">is</text>
<text x="226.6" y="117.2">read</text>
<text x="228" y="115.2">reported</text>
<text x="232" y="117.2">0</text>
<text x="234.3" y="117.2">via</text>
<text x="237.1" y="115.2">on</text>
<text x="238.2" y="117.2">the</text>
<text x="240.5" y="115.2">every</text>
<text x="242.4" y="117.2">internal</text>
<text x="246.6" y="115.2">port</text>
<text x="250.9" y="117.2">10k</text>
<text x="251.6" y="115.2">(correct</text>
<text x="255.5" y="117.2">IPD.</text>
<text x="115.1" y="155.7">Hub</text>
<text x="119.9" y="155.7">ports</text>
<text x="125.9" y="155.7">3</text>
<text x="128.3" y="155.7">and</text>
<text x="132.9" y="155.7">4</text>
<text x="135.2" y="155.7">are</text>
<text x="139.4" y="155.7">not</text>
<text x="143.6" y="155.7">used.</text>
<text x="149.8" y="155.7">10k</text>
<text x="154.4" y="155.7">pull-ups</text>
<text x="164.1" y="155.7">on</text>
<text x="173" y="151">Supplies</text>
<text x="173" y="153">ILIM</text>
<text x="177.8" y="153">with</text>
<text x="182.2" y="151">and</text>
<text x="182.8" y="153">15K</text>
<text x="186.8" y="151">protects</text>
<text x="187.7" y="153">resistor</text>
<text x="195.7" y="151">the</text>
<text x="196" y="153">limits</text>
<text x="199.9" y="151">5V</text>
<text x="202.5" y="153">to</text>
<text x="203.3" y="151">going</text>
<text x="205.6" y="153">~1.75A</text>
<text x="209.7" y="151">out</text>
<text x="213" y="153">shared</text>
<text x="213.9" y="151">to</text>
<text x="216.9" y="151">both</text>
<text x="220.5" y="153">across</text>
<text x="222.3" y="151">USB-A</text>
<text x="227.9" y="153">USB1</text>
<text x="229.9" y="151">ports</text>
<text x="115.1" y="157.7">D+</text>
<text x="115.1" y="159.8">sampled</text>
<text x="119.1" y="157.7">and</text>
<text x="123.7" y="157.7">D-</text>
<text x="124.2" y="159.8">at</text>
<text x="127.2" y="159.8">RESET_N</text>
<text x="127.7" y="157.7">disable</text>
<text x="135.7" y="157.7">them:</text>
<text x="136.4" y="159.8">(USB2514B,</text>
<text x="142.1" y="157.7">the</text>
<text x="146.3" y="157.7">PRT_DIS</text>
<text x="149" y="159.8">CFG_SEL=00).</text>
<text x="155" y="157.7">straps</text>
<text x="162" y="157.7">are</text>
<text x="60" y="167">Place</text>
<text x="66.5" y="167">ESD</text>
<text x="71.3" y="167">protection</text>
<text x="82" y="167">next</text>
<text x="87.2" y="167">to</text>
<text x="90.3" y="167">respective</text>
<text x="101" y="167">USB</text>
<text x="106" y="167">ports</text>
<text x="125" y="165.5">C7</text>
<text x="125" y="167.5">Preferred</text>
<text x="128.7" y="165.5">SUBSTITUTION</text>
<text x="134.9" y="167.5">part:</text>
<text x="140.5" y="167.5">Panasonic</text>
<text x="142.9" y="165.5">(2026-11-01)</text>
<text x="151.4" y="167.5">EEFCX0J101R</text>
<text x="165.5" y="167.5">(LCSC</text>
<text x="172.3" y="167.5">C189619),</text>
<text x="183.5" y="167.5">100uF</text>
<text x="190.5" y="167.5">6.3V</text>
<text x="195.8" y="167.5">polymer,</text>
<text x="205.1" y="167.5">15mOhm,</text>
<text x="215.1" y="167.5">5.1A</text>
<text x="220.4" y="167.5">ripple.</text>
<text x="227.6" y="167.5">Out</text>
<text x="232" y="167.5">of</text>
<text x="235.1" y="167.5">stock</text>
<text x="241.3" y="167.5">at</text>
<text x="244.3" y="167.5">JLCPCB</text>
<text x="125" y="169.6">since</text>
<text x="125" y="171.6">15mOhm,</text>
<text x="131.1" y="169.6">2026-10-30</text>
<text x="135.1" y="171.6">2.5A</text>
<text x="140.3" y="171.6">ripple,</text>
<text x="145.1" y="169.6">(min</text>
<text x="147.6" y="171.6">which</text>
<text x="150.6" y="169.6">order</text>
<text x="154.1" y="171.6">is</text>
<text x="156.7" y="169.6">14),</text>
<text x="156.9" y="171.6">ample</text>
<text x="161.8" y="169.6">so</text>
<text x="163.8" y="171.6">for</text>
<text x="165.1" y="169.6">AISHI</text>
<text x="167.6" y="171.6">VBUS</text>
<text x="171.1" y="169.6">SA11AM101A19R15XXX</text>
<text x="173.7" y="171.6">hold-up.</text>
<text x="183.4" y="171.6">Refit</text>
<text x="189" y="171.6">the</text>
<text x="193.2" y="171.6">Panasonic</text>
<text x="194" y="169.6">(C135491)</text>
<text x="204.1" y="171.6">when</text>
<text x="205.4" y="169.6">is</text>
<text x="208.2" y="169.6">fitted:</text>
<text x="209.9" y="171.6">it</text>
<text x="212.5" y="171.6">is</text>
<text x="215" y="169.6">same</text>
<text x="215.3" y="171.6">back</text>
<text x="220.8" y="171.6">in</text>
<text x="221.1" y="169.6">7.3x4.3mm</text>
<text x="223.8" y="171.6">stock;</text>
<text x="230.6" y="171.6">nothing</text>
<text x="232.7" y="169.6">D-case</text>
<text x="238.8" y="171.6">else</text>
<text x="241.1" y="169.6">footprint,</text>
<text x="243.8" y="171.6">changes.</text>
<text x="251.1" y="169.6">100uF</text>
<text x="258.1" y="169.6">10V,</text>
<text x="21.1" y="189.8">Place</text>
<text x="21.1" y="191.9">One</text>
<text x="25.8" y="191.9">100nF</text>
<text x="27.5" y="189.8">each</text>
<text x="32.9" y="191.9">place</text>
<text x="33.2" y="189.8">100nF</text>
<text x="39.2" y="191.9">near</text>
<text x="40.2" y="189.8">next</text>
<text x="44.5" y="191.9">pin</text>
<text x="45.4" y="189.8">to</text>
<text x="48.4" y="189.8">its</text>
<text x="48.6" y="191.9">1</text>
<text x="51" y="191.9">of</text>
<text x="51.9" y="189.8">own</text>
<text x="54" y="191.9">U2</text>
<text x="56.7" y="189.8">U3</text>
<text x="60.4" y="189.8">supply</text>
<text x="67.7" y="189.8">pin</text>
<text x="71.8" y="189.8">(pins</text>
<text x="77.7" y="189.8">5,</text>
<text x="80.7" y="189.8">10,</text>
<text x="84.9" y="189.8">15,</text>
<text x="89.1" y="189.8">23,</text>
<text x="93.3" y="189.8">29,</text>
<text x="97.5" y="189.8">36)</text>
</g>
<g font-size="1" fill="#008484">
<text x="62.7" y="55.1">10kΩ</text>
<text x="63.6" y="57">R64</text>
<text x="256.2" y="66.1">D6</text>
<text x="166.8" y="93.2">10kΩ</text>
<text x="167.8" y="95.1">R16</text>
<text x="76.7" y="96.6" transform="rotate(-90 76.7 96.6)">R12</text>
<text x="78.2" y="97.3" transform="rotate(-90 78.2 97.3)">36kΩ</text>
<text x="83" y="96.6" transform="rotate(-90 83 96.6)">R13</text>
<text x="84.6" y="97.3" transform="rotate(-90 84.6 97.3)">36kΩ</text>
<text x="89.4" y="96.6" transform="rotate(-90 89.4 96.6)">R14</text>
<text x="90.9" y="97.3" transform="rotate(-90 90.9 97.3)">36kΩ</text>
<text x="95.7" y="96.6" transform="rotate(-90 95.7 96.6)">R15</text>
<text x="97.3" y="97.3" transform="rotate(-90 97.3 97.3)">36kΩ</text>
<text x="127" y="140.4">R94</text>
<text x="127" y="143">10kΩ</text>
<text x="134.6" y="140.4">R95</text>
<text x="134.6" y="143">10kΩ</text>
<text x="142.2" y="140.4">R96</text>
<text x="142.2" y="143">10kΩ</text>
<text x="149.8" y="140.4">R97</text>
<text x="149.8" y="143">10kΩ</text>
<text x="174.6" y="138.5">C5</text>
<text x="244.8" y="139.8">C9</text>
<text x="255" y="139.8">C10</text>
<text x="265.1" y="139.8">C11</text>
<text x="275.3" y="139.8">C12</text>
<text x="181.8" y="146">C6</text>
<text x="230" y="147.5">C7</text>
<text x="235.1" y="147.5">C8</text>
<text x="40.3" y="181.7">C13</text>
<text x="49.2" y="181.7">C14</text>
</g>
<g font-size="1" fill="#0000c2">
<text x="62" y="161">Protects</text>
<text x="69.3" y="161">both</text>
<text x="73.7" y="161">USB-A</text>
<text x="79.9" y="161">ports</text>
<text x="84.8" y="161">(4</text>
<text x="87.4" y="161">lines).</text>
<text x="62" y="162.6">Diode</text>
<text x="67.2" y="162.6">clamps</text>
<text x="73.7" y="162.6">VBUS.</text>
<text x="79.1" y="162.6">Place</text>
<text x="84.3" y="162.6">both</text>
<text x="88.7" y="162.6">at</text>
<text x="91.2" y="162.6">USB1.</text>
</g>
<g font-size=".8" fill="#008484">
<text x="83.4" y="61.6">12kΩ</text>
<text x="259.6" y="66">BAT54C</text>
<text x="52.8" y="86">15pF</text>
<text x="24.6" y="90.5">15pF</text>
<text x="174.8" y="140.6">10uF</text>
<text x="224.1" y="142.7" transform="rotate(-90 224.1 142.7)">15kΩ</text>
<text x="244.8" y="141.6">10uF</text>
<text x="254.9" y="141.6">10uF</text>
<text x="265.1" y="141.6">10uF</text>
<text x="275.3" y="141.6">10uF</text>
<text x="181" y="147.4">100nF</text>
<text x="229.2" y="148.9">100uF</text>
<text x="234.3" y="148.9">100nF</text>
<text x="40.3" y="183.5">10uF</text>
<text x="49.2" y="183.5">10uF</text>
</g>
</svg>
